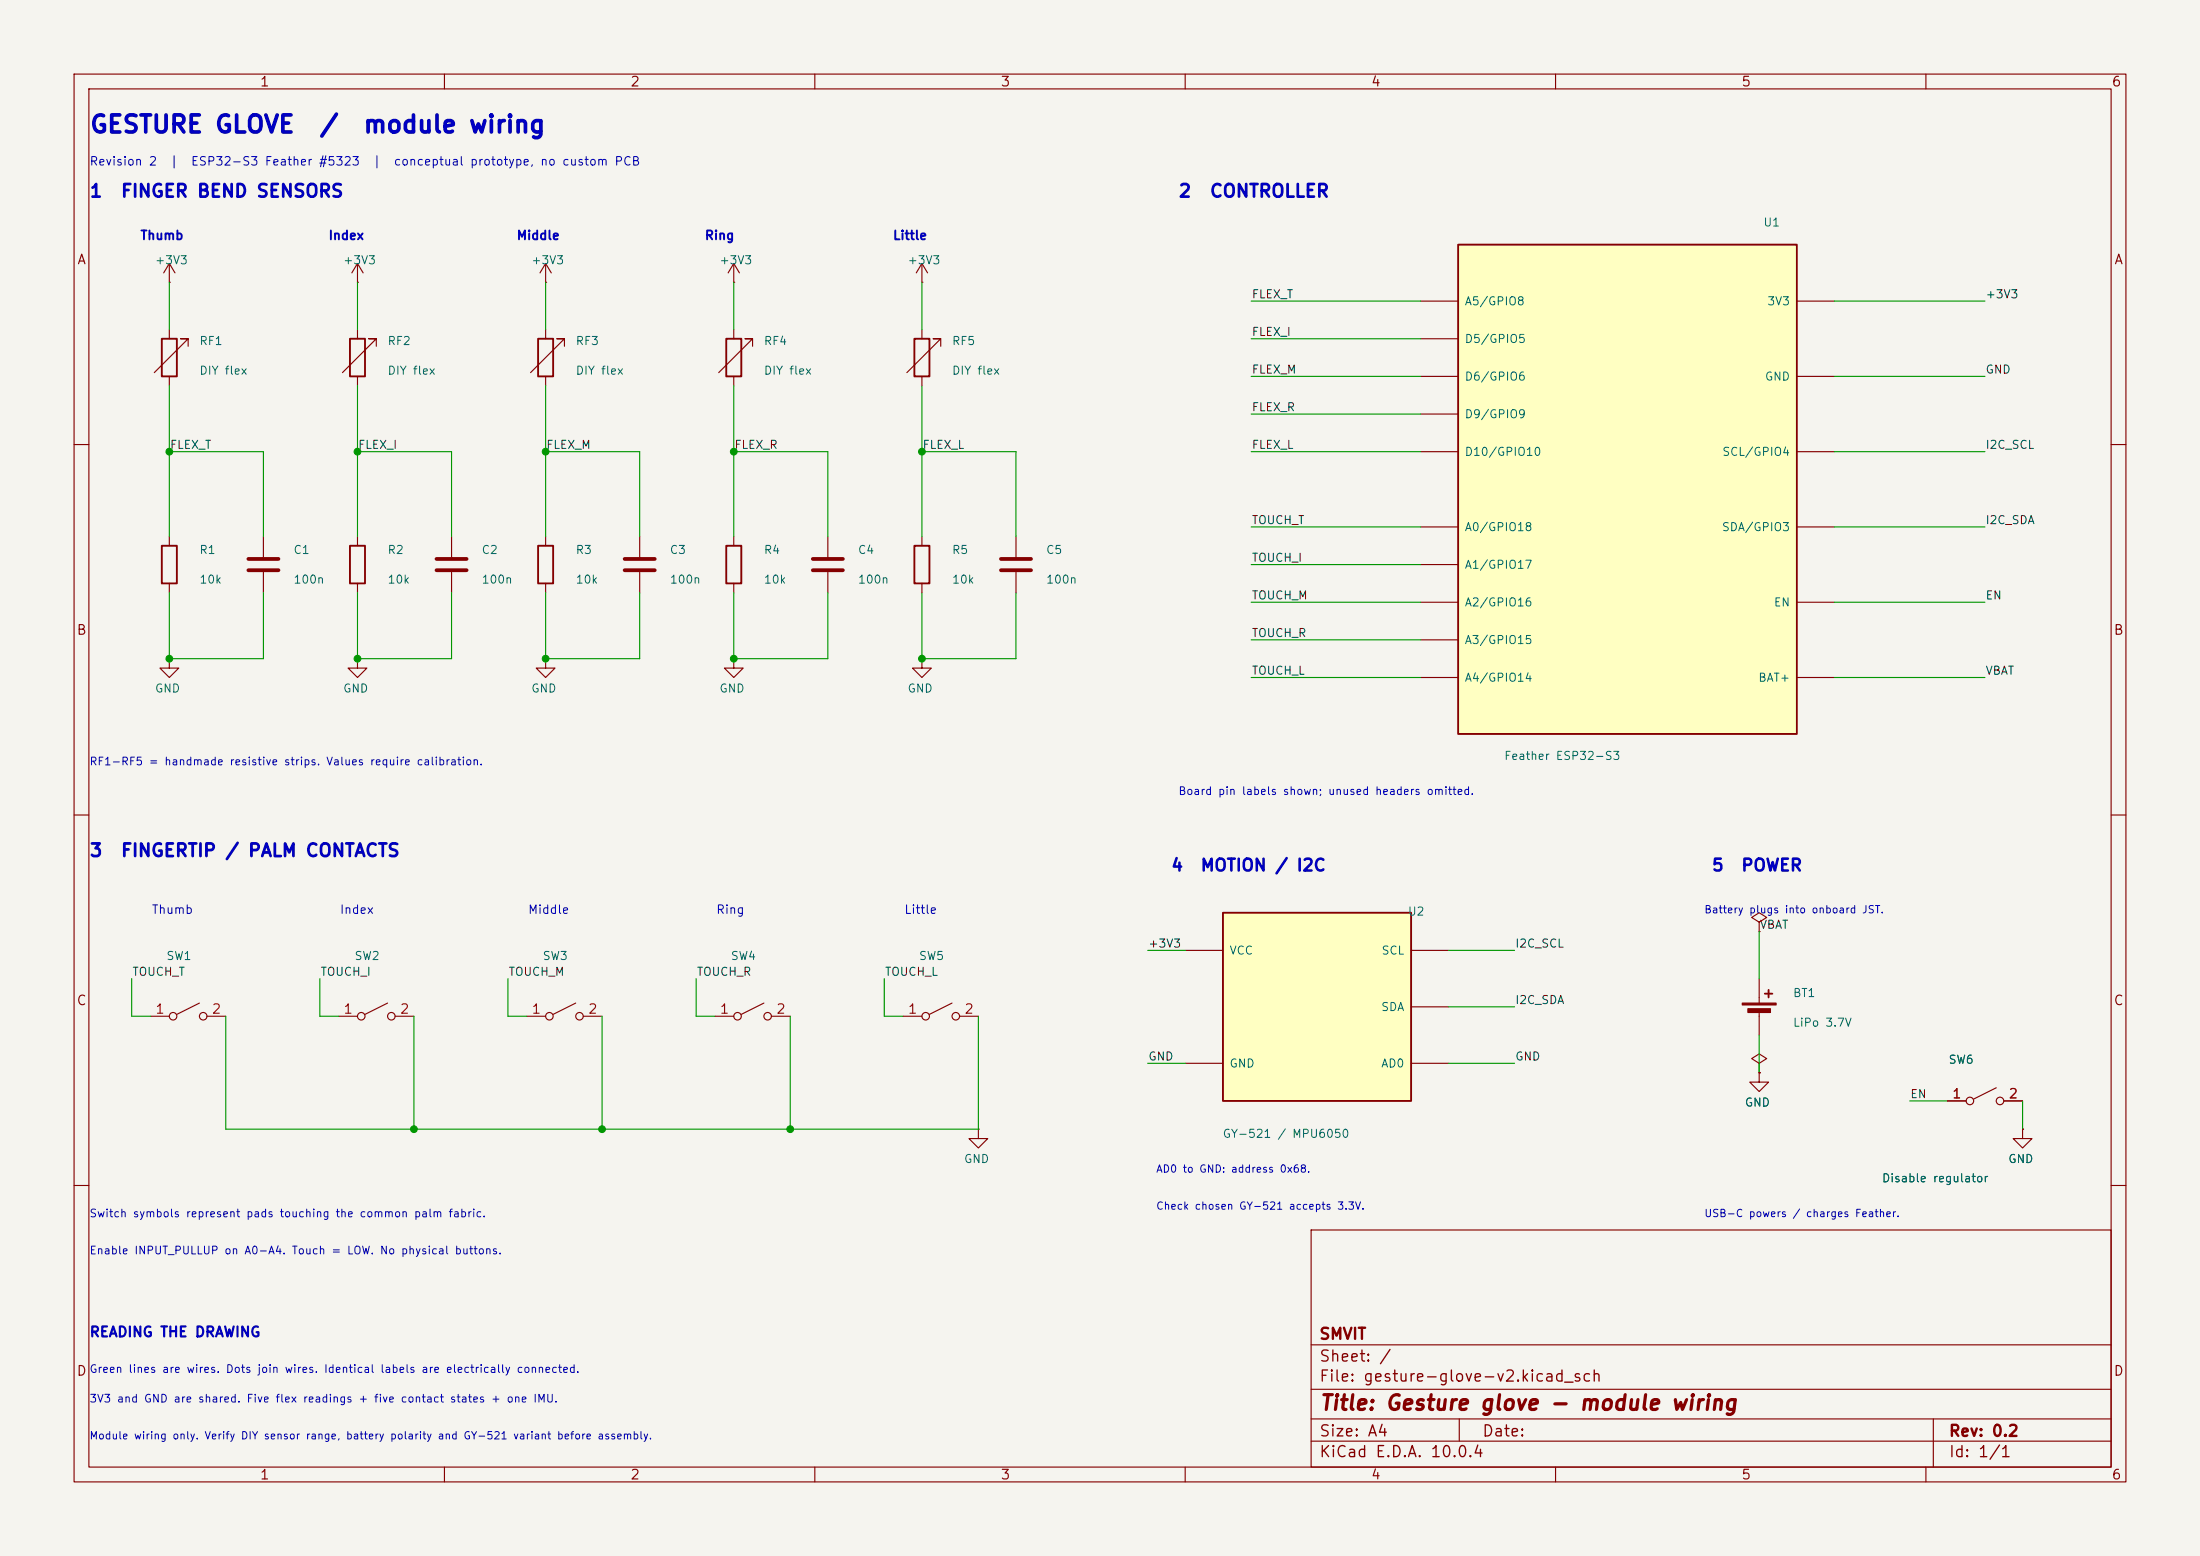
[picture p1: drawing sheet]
<svg xmlns="http://www.w3.org/2000/svg" width="297mm" height="210mm" viewBox="0 0 297 210" stroke-linecap="round" stroke-linejoin="round" font-family="sans-serif">
<path d="M0 0h297v210h-297z" fill="#f5f4ef" stroke="#f5f4ef" stroke-width=".14"/>
<g fill="none" stroke="#840000" stroke-width=".15">
<path d="M10 10h277v190h-277zM12 12h273v186h-273zM60 10v2M110 10v2M160 10v2M210 10v2M260 10v2M22.9 38.1h.1M22.9 35.6l-.8 1.2M22.9 35.6l.7 1.2M22.9 35.6v2.5M10 60h2"/>
<path d="M22.9 72.4v1.3M22.9 78.7v1.3M35.6 72.4v2.8M35.6 77.2v2.8M48.3 72.4v1.3M48.3 78.7v1.3M61 72.4v2.8M61 77.2v2.8M73.7 72.4v1.3M73.7 78.7v1.3M86.4 72.4v2.8M86.4 77.2v2.8"/>
<path d="M99.1 72.4v1.3M99.1 78.7v1.3M111.8 72.4v2.8M111.8 77.2v2.8M124.5 72.4v1.3M124.5 78.7v1.3M137.2 72.4v2.8M137.2 77.2v2.8M285 60h2M48.3 88.9v1.3h1.2l-1.2 1.2-1.3-1.2h1.3M48.3 88.9h.1M73.7 88.9v1.3h1.2l-1.2 1.2-1.3-1.2h1.3"/>
<path d="M73.7 88.9h.1M99.1 88.9v1.3h1.2l-1.2 1.2-1.3-1.2h1.3M99.1 88.9h.1M124.5 88.9v1.3h1.2l-1.2 1.2-1.3-1.2h1.3M124.5 88.9h.1M10 110h2M285 110h2M45.7 137.2h2.6M52.3 135.4l-3 1.5M53.3 137.2h2.6M71.1 137.2h2.6M77.7 135.4l-3 1.5"/>
<path d="M78.7 137.2h2.6M96.5 137.2h2.6M103.1 135.4l-3 1.5M104.1 137.2h2.6M121.9 137.2h2.6M128.5 135.4l-3 1.5M129.5 137.2h2.6M132.1 152.4v1.3h1.2l-1.2 1.2-1.3-1.2h1.3M132.1 152.4h.1M10 160h2M177 166h108v32h-108zM285 160h2"/>
<path d="M60 198v2M110 198v2M160 198v2M177 194.5h108M177 191.5h108M177 187.5h108M177 181.5h108M197 191.5v3M210 198v2M260 198v2M261 191.5v6.5"/>
<circle cx="48.8" cy="137.2" r=".51"/>
<circle cx="52.8" cy="137.2" r=".51"/>
<circle cx="74.2" cy="137.2" r=".51"/>
<circle cx="78.2" cy="137.2" r=".51"/>
<circle cx="99.6" cy="137.2" r=".51"/>
<circle cx="103.6" cy="137.2" r=".51"/>
<circle cx="125" cy="137.2" r=".51"/>
<circle cx="129" cy="137.2" r=".51"/>
</g>
<path d="M21.8 73.7h2.1v5h-2.1zM47.2 73.7h2.1v5h-2.1zM72.6 73.7h2.1v5h-2.1zM98 73.7h2.1v5h-2.1zM123.4 73.7h2.1v5h-2.1z" fill="none" stroke="#840000" stroke-width=".25"/>
<path d="M33.5 75.4h4.1M33.5 77h4.1M58.9 75.4h4.1M58.9 77h4.1M84.3 75.4h4.1M84.3 77h4.1M109.7 75.4h4.1M109.7 77h4.1M135.1 75.4h4.1M135.1 77h4.1" fill="none" stroke="#840000" stroke-width=".51"/>
<path d="M196.8 33h45.8v66.1h-45.8z" fill="#ffffc2"/>
<path d="M196.8 33h45.8v66.1h-45.8z" fill="none" stroke="#840000" stroke-width=".25"/>
<g fill="none" stroke="#840000" stroke-width=".15">
<path d="M191.8 40.6h5M191.8 45.7h5M191.8 50.8h5M191.8 55.9h5M242.6 40.6h5M242.6 50.8h5M191.8 71.1h5M191.8 76.2h5M191.8 61h5M242.6 71.1h5M242.6 61h5M22.9 88.9v1.3h1.2l-1.2 1.2-1.3-1.2h1.3"/>
<path d="M22.9 88.9h.1M191.8 81.3h5M191.8 86.4h5M191.8 91.4h5M242.6 81.3h5M242.6 91.4h5M20.3 137.2h2.6M26.9 135.4l-3 1.5M27.9 137.2h2.6"/>
<circle cx="23.4" cy="137.2" r=".51"/>
<circle cx="27.4" cy="137.2" r=".51"/>
</g>
<path d="M165.1 123.2h25.4v25.4h-25.4z" fill="#ffffc2"/>
<path d="M21.8 45.7h2.1v5.1h-2.1zM47.2 45.7h2.1v5.1h-2.1zM72.6 45.7h2.1v5.1h-2.1zM98 45.7h2.1v5.1h-2.1zM123.4 45.7h2.1v5.1h-2.1zM165.1 123.2h25.4v25.4h-25.4zM238.3 134.1h1M238.8 133.6v1" fill="none" stroke="#840000" stroke-width=".25"/>
<g fill="none" stroke="#840000" stroke-width=".15">
<path d="M48.3 38.1h.1M48.3 35.6l-.8 1.2M48.3 35.6l.7 1.2M48.3 35.6v2.5M73.7 38.1h.1M73.7 35.6v2.5M73.7 35.6l-.8 1.2M73.7 35.6l.7 1.2M99.1 38.1h.1M99.1 35.6v2.5M99.1 35.6l-.8 1.2M99.1 35.6l.7 1.2"/>
<path d="M124.5 38.1h.1M124.5 35.6v2.5M124.5 35.6l-.8 1.2M124.5 35.6l.7 1.2M22.9 44.5v1.2M22.9 50.8v1.3M25.4 46.7v-1h-1h1l-4.6 4.6M48.3 44.5v1.2M48.3 50.8v1.3M50.8 46.7v-1h-1h1l-4.6 4.6M73.7 44.5v1.2M73.7 50.8v1.3"/>
<path d="M76.2 46.7v-1h-1h1l-4.6 4.6M99.1 44.5v1.2M99.1 50.8v1.3M101.6 46.7v-1h-1h1l-4.6 4.6M124.5 44.5v1.2M124.5 50.8v1.3M127 46.7v-1h-1h1l-4.6 4.6M160 128.3h5.1M190.5 128.3h5.1M190.5 135.9h5.1M237.5 124.5l1-.7-1-.6-1 .6 1 .7v1.2M237.5 125.7h.1"/>
<path d="M237.5 132.1v3.3M237.5 136.4v3.3M160 143.5h5.1M190.5 143.5h5.1M237.5 144.8v1.3h1.3l-1.3 1.2-1.3-1.2h1.3M237.5 144.8h.1M237.5 143.5l1-.6-1-.7-1 .7 1 .6v1.3M262.9 148.6h2.5M269.5 146.8l-3.1 1.5M270.5 148.6h2.5M273 152.4v1.3h1.3l-1.3 1.2-1.2-1.2h1.2M273 152.4h.1"/>
<circle cx="265.9" cy="148.6" r=".51"/>
<circle cx="270" cy="148.6" r=".51"/>
</g>
<g fill="#840000" stroke="#840000" stroke-width=".15">
<path d="M235.2 135.4h4.6v.2h-4.6z"/>
<path d="M236 136.1h3v.6h-3z"/>
</g>
<g fill="none" stroke="#009600" stroke-width=".15">
<path d="M22.9 38.1v6.4M48.3 38.1v6.4M73.7 38.1v6.4M99.1 38.1v6.4M124.5 38.1v6.4M22.9 52.1v20.3M48.3 52.1v20.3M73.7 52.1v20.3M99.1 52.1v20.3M124.5 52.1v20.3M168.9 40.6h22.9M168.9 55.9h22.9"/>
<path d="M168.9 50.8h22.9M168.9 45.7h22.9M247.6 40.6h20.4M247.6 50.8h20.4M22.9 61h12.7v11.4M48.3 61h12.7v11.4M73.7 61h12.7v11.4M99.1 61h12.7v11.4M124.5 61h12.7v11.4M168.9 71.1h22.9M168.9 61h22.9M168.9 76.2h22.9"/>
<path d="M247.6 71.1h20.4M247.6 61h20.4M22.9 80v8.9h12.7v-8.9M48.3 80v8.9h12.7v-8.9M73.7 80v8.9h12.7v-8.9M99.1 80v8.9h12.7v-8.9M124.5 80v8.9h12.7v-8.9M168.9 91.4h22.9M168.9 81.3h22.9M168.9 86.4h22.9M247.6 91.4h20.4M247.6 81.3h20.4"/>
<path d="M17.8 132.1v5.1h2.5M30.5 137.2v15.2h101.6v-15.2M43.2 132.1v5.1h2.5M55.9 137.2v15.2M68.6 132.1v5.1h2.5M81.3 137.2v15.2M94 132.1v5.1h2.5M106.7 137.2v15.2M119.4 132.1v5.1h2.5M154.9 128.3h5.1M195.6 135.9h8.9M195.6 128.3h8.9"/>
<path d="M237.5 125.7v6.4M237.5 139.7v5.1M154.9 143.5h5.1M195.6 143.5h8.9M257.8 148.6h5.1M273 148.6v3.8"/>
</g>
<g fill="#009600" stroke="#009600" stroke-width=".14">
<circle cx="124.5" cy="61" r=".46"/>
<circle cx="48.3" cy="61" r=".46"/>
<circle cx="73.7" cy="61" r=".46"/>
<circle cx="99.1" cy="61" r=".46"/>
<circle cx="22.9" cy="61" r=".46"/>
<circle cx="22.9" cy="88.9" r=".46"/>
<circle cx="106.7" cy="152.4" r=".46"/>
<circle cx="73.7" cy="88.9" r=".46"/>
<circle cx="99.1" cy="88.9" r=".46"/>
<circle cx="124.5" cy="88.9" r=".46"/>
<circle cx="48.3" cy="88.9" r=".46"/>
<circle cx="55.9" cy="152.4" r=".46"/>
<circle cx="81.3" cy="152.4" r=".46"/>
</g>
<g font-size="2.3" fill="#0000c2">
<text x="12" y="18.5">GESTURE GLOVE</text>
<text x="43" y="18.5">/</text>
<text x="48.9" y="18.5">module wiring</text>
</g>
<text font-size="2" fill="#840000" x="178" y="190.8">Title: Gesture glove - module wiring</text>
<g font-size="1.7" fill="#0000c2">
<text x="12" y="27.1">1</text>
<text x="16.2" y="27.1">FINGER BEND SENSORS</text>
<text x="159" y="27.1">2</text>
<text x="163.2" y="27.1">CONTROLLER</text>
<text x="12" y="116.1">3</text>
<text x="16.2" y="116.1">FINGERTIP / PALM CONTACTS</text>
</g>
<g font-size="1.6" fill="#0000c2">
<text x="158" y="118">4</text>
<text x="162" y="118">MOTION / I2C</text>
<text x="231" y="118">5</text>
<text x="235" y="118">POWER</text>
</g>
<g font-size="1.5" fill="#840000">
<text x="178" y="184.2">Sheet: /</text>
<text x="178" y="181.2">SMVIT</text>
<text x="178" y="186.9">File: gesture-glove-v2.kicad_sch</text>
<text x="178" y="197.1">KiCad E.D.A. 10.0.4</text>
<text x="178" y="194.3">Size: A4</text>
<text x="200" y="194.3">Date:</text>
<text x="263" y="194.3">Rev: 0.2</text>
<text x="263" y="197.1">Id: 1/1</text>
</g>
<g font-size="1.3" fill="#840000">
<text x="35" y="12">1</text>
<text x="85" y="12">2</text>
<text x="135" y="12">3</text>
<text x="185" y="12">4</text>
<text x="235" y="12">5</text>
<text x="285" y="12">6</text>
<text x="10.3" y="36">A</text>
<text x="285.3" y="36">A</text>
<text x="10.3" y="86">B</text>
<text x="285.3" y="86">B</text>
<text x="10.3" y="136">C</text>
<text x="285.3" y="136">C</text>
<text x="10.3" y="186">D</text>
<text x="285.3" y="186">D</text>
<text x="35" y="200">1</text>
<text x="85" y="200">2</text>
<text x="135" y="200">3</text>
<text x="185" y="200">4</text>
<text x="235" y="200">5</text>
<text x="285" y="200">6</text>
</g>
<g font-size="1.3" fill="#a90000">
<text x="20.9" y="137.1">1</text>
<text x="28.5" y="137.1">2</text>
<text x="46.3" y="137.1">1</text>
<text x="53.9" y="137.1">2</text>
<text x="71.7" y="137.1">1</text>
<text x="79.3" y="137.1">2</text>
<text x="97.1" y="137.1">1</text>
<text x="104.7" y="137.1">2</text>
<text x="122.5" y="137.1">1</text>
<text x="130.1" y="137.1">2</text>
<text x="263.5" y="148.6">1</text>
<text x="271.1" y="148.6">2</text>
</g>
<text font-size="1.3" fill="#0000c2" x="12" y="180.8">READING THE DRAWING</text>
<g font-size="1.2" fill="#0000c2">
<text x="12" y="22.6">Revision 2</text>
<text x="22.8" y="22.6">|</text>
<text x="25.7" y="22.6">ESP32-S3 Feather #5323</text>
<text x="50.2" y="22.6">|</text>
<text x="53.1" y="22.6">conceptual prototype, no custom PCB</text>
<text x="18.9" y="32.7">Thumb</text>
<text x="44.3" y="32.7">Index</text>
<text x="69.7" y="32.7">Middle</text>
<text x="95.1" y="32.7">Ring</text>
<text x="120.5" y="32.7">Little</text>
<text x="20.4" y="123.6">Thumb</text>
<text x="45.8" y="123.6">Index</text>
<text x="71.2" y="123.6">Middle</text>
<text x="96.6" y="123.6">Ring</text>
<text x="122" y="123.6">Little</text>
</g>
<g font-size="1.1" fill="#006464">
<text x="20.8" y="35.9">+3V3</text>
<text x="46.2" y="35.9">+3V3</text>
<text x="71.6" y="35.9">+3V3</text>
<text x="97" y="35.9">+3V3</text>
<text x="122.4" y="35.9">+3V3</text>
<text x="238" y="30.8">U1</text>
<text x="197.6" y="41.5">A5/GPIO8</text>
<text x="238.5" y="41.5">3V3</text>
<text x="26.8" y="46.8">RF1</text>
<text x="52.2" y="46.8">RF2</text>
<text x="77.6" y="46.8">RF3</text>
<text x="103" y="46.8">RF4</text>
<text x="128.4" y="46.8">RF5</text>
<text x="197.6" y="46.6">D5/GPIO5</text>
<text x="26.8" y="50.8">DIY flex</text>
<text x="52.2" y="50.8">DIY flex</text>
<text x="77.6" y="50.8">DIY flex</text>
<text x="103" y="50.8">DIY flex</text>
<text x="128.4" y="50.8">DIY flex</text>
<text x="197.6" y="51.6">D6/GPIO6</text>
<text x="238.2" y="51.6">GND</text>
<text x="197.6" y="56.7">D9/GPIO9</text>
<text x="197.6" y="61.8">D10/GPIO10</text>
<text x="232.4" y="61.8">SCL/GPIO4</text>
<text x="197.6" y="72">A0/GPIO18</text>
<text x="232.4" y="72">SDA/GPIO3</text>
<text x="26.8" y="75">R1</text>
<text x="39.5" y="75">C1</text>
<text x="52.2" y="75">R2</text>
<text x="64.9" y="75">C2</text>
<text x="77.6" y="75">R3</text>
<text x="90.3" y="75">C3</text>
<text x="103" y="75">R4</text>
<text x="115.7" y="75">C4</text>
<text x="128.4" y="75">R5</text>
<text x="141.1" y="75">C5</text>
<text x="197.6" y="77">A1/GPIO17</text>
<text x="26.8" y="79">10k</text>
<text x="39.5" y="79">100n</text>
<text x="52.2" y="79">10k</text>
<text x="64.9" y="79">100n</text>
<text x="77.6" y="79">10k</text>
<text x="90.3" y="79">100n</text>
<text x="103" y="79">10k</text>
<text x="115.7" y="79">100n</text>
<text x="128.4" y="79">10k</text>
<text x="141.1" y="79">100n</text>
<text x="197.6" y="82.1">A2/GPIO16</text>
<text x="239.4" y="82.1">EN</text>
<text x="197.6" y="87.2">A3/GPIO15</text>
<text x="20.8" y="93.7">GND</text>
<text x="46.2" y="93.7">GND</text>
<text x="71.6" y="93.7">GND</text>
<text x="97" y="93.7">GND</text>
<text x="122.4" y="93.7">GND</text>
<text x="197.6" y="92.3">A4/GPIO14</text>
<text x="237.3" y="92.3">BAT+</text>
<text x="203" y="102.8">Feather ESP32-S3</text>
<text x="190" y="123.8">U2</text>
<text x="22.4" y="129.8">SW1</text>
<text x="47.8" y="129.8">SW2</text>
<text x="73.2" y="129.8">SW3</text>
<text x="98.6" y="129.8">SW4</text>
<text x="124" y="129.8">SW5</text>
<text x="165.9" y="129.1">VCC</text>
<text x="186.4" y="129.1">SCL</text>
<text x="186.4" y="136.7">SDA</text>
<text x="242" y="134.8">BT1</text>
<text x="242" y="138.8">LiPo 3.7V</text>
<text x="263" y="143.8">SW6</text>
<text x="165.9" y="144.4">GND</text>
<text x="186.4" y="144.4">AD0</text>
<text x="235.5" y="149.6">GND</text>
<text x="165" y="153.8">GY-521 / MPU6050</text>
<text x="130.1" y="157.2">GND</text>
<text x="254" y="159.8">Disable regulator</text>
<text x="271" y="157.2">GND</text>
</g>
<g font-size="1.1" fill="#0f0f0f">
<text x="168.9" y="40.5">FLEX_T</text>
<text x="268" y="40.5">+3V3</text>
<text x="168.9" y="45.6">FLEX_I</text>
<text x="168.9" y="50.7">FLEX_M</text>
<text x="268" y="50.7">GND</text>
<text x="168.9" y="55.8">FLEX_R</text>
<text x="22.9" y="60.9">FLEX_T</text>
<text x="48.3" y="60.9">FLEX_I</text>
<text x="73.7" y="60.9">FLEX_M</text>
<text x="99.1" y="60.9">FLEX_R</text>
<text x="124.5" y="60.9">FLEX_L</text>
<text x="168.9" y="60.9">FLEX_L</text>
<text x="268" y="60.9">I2C_SCL</text>
<text x="168.9" y="71">TOUCH_T</text>
<text x="268" y="71">I2C_SDA</text>
<text x="168.9" y="76.1">TOUCH_I</text>
<text x="168.9" y="81.2">TOUCH_M</text>
<text x="268" y="81.2">EN</text>
<text x="168.9" y="86.3">TOUCH_R</text>
<text x="168.9" y="91.3">TOUCH_L</text>
<text x="268" y="91.3">VBAT</text>
<text x="237.5" y="125.6">VBAT</text>
<text x="17.8" y="132">TOUCH_T</text>
<text x="43.2" y="132">TOUCH_I</text>
<text x="68.6" y="132">TOUCH_M</text>
<text x="94" y="132">TOUCH_R</text>
<text x="119.4" y="132">TOUCH_L</text>
<text x="154.9" y="128.2">+3V3</text>
<text x="204.5" y="128.2">I2C_SCL</text>
<text x="204.5" y="135.8">I2C_SDA</text>
<text x="154.9" y="143.4">GND</text>
<text x="204.5" y="143.4">GND</text>
<text x="257.8" y="148.5">EN</text>
</g>
<g font-size="1.1" fill="#0000c2">
<text x="12" y="103.6">RF1-RF5 = handmade resistive strips. Values require calibration.</text>
<text x="159" y="107.6">Board pin labels shown; unused headers omitted.</text>
<text x="12" y="164.6">Switch symbols represent pads touching the common palm fabric.</text>
<text x="12" y="169.6">Enable INPUT_PULLUP on A0-A4. Touch = LOW. No physical buttons.</text>
<text x="12" y="185.6">Green lines are wires. Dots join wires. Identical labels are electrically connected.</text>
<text x="12" y="189.6">3V3 and GND are shared. Five flex readings + five contact states + one IMU.</text>
</g>
<g font-size="1" fill="#0000c2">
<text x="230" y="123.5">Battery plugs into onboard JST.</text>
<text x="156" y="158.5">AD0 to GND: address 0x68.</text>
<text x="156" y="163.5">Check chosen GY-521 accepts 3.3V.</text>
<text x="230" y="164.5">USB-C powers / charges Feather.</text>
<text x="12" y="194.5">Module wiring only. Verify DIY sensor range, battery polarity and GY-521 variant before assembly.</text>
</g>
</svg>
